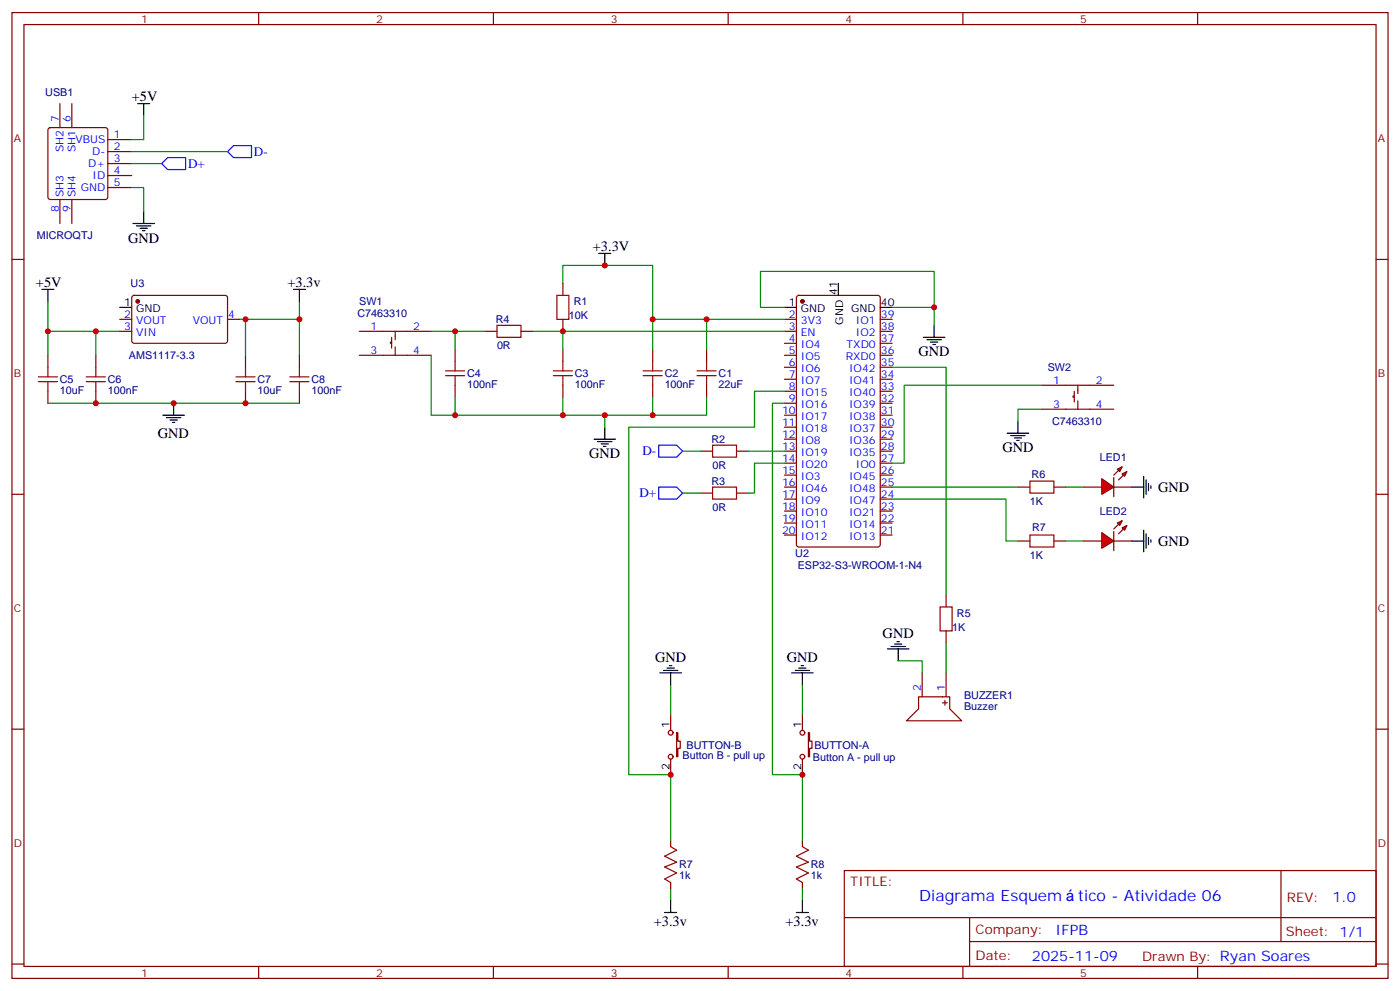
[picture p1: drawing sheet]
<svg xmlns="http://www.w3.org/2000/svg" width="412mm" height="292mm" viewBox="0 0 412 292" stroke-linecap="round" stroke-linejoin="round" font-family="sans-serif">
<g fill="none" stroke="#870000" stroke-width=".35">
<path d="M3.5 3.7h405.4v284.3h-405.4zM7.1 7.2h398.2v277.3h-398.2zM76.2 3.7v3.5M145.3 3.7v3.5M214.5 3.7v3.5M283.6 3.7v3.5M352.8 3.7v3.5M14.3 37.8l.5-.2h16.2l.5 .2 .2 .5v19.7l-.2 .5-.5 .2h-16.2l-.5-.2-.2-.5v-19.7zM17.6 30.5v7.1M21.2 30.5v7.1M17.6 58.7v7.1M21.2 58.7v7.1"/>
<path d="M31.7 41.1h7.1M31.7 44.6h7.1M31.7 48.2h7.1M31.7 51.7h7.1M31.7 55.2h7.1M3.5 76.4h3.6M405.3 76.4h3.6M35.3 94h3.5M35.3 97.5h3.5M39 87.2l.5-.2h27.1l.4 .7v12.9l-.7 .5-27.1-.1-.4-.6v-12.7zM67 94h3.6M105.8 97.5h21.2"/>
<path d="M115.4 99.3v3.2M116.4 97.5v2.5M142.9 97.5h3.5M153.5 97.5h3.5M165.8 83.4v3.6M165.8 94v3.5M231.1 94h3.5M231.1 97.5h3.5M234.8 87.2l.5-.2h23.3l.6 .4 .1 72.9-.5 .7h-23.5l-.6-.4-.1-72.9zM259.3 94h3.5M259.3 97.5h3.5M14.1 104.6v3.5"/>
<path d="M14.1 115.2v3.5M28.2 104.6v3.5M28.2 115.2v3.5M72.3 104.6v3.5M72.3 115.2v3.5M88.2 104.6v3.5M88.2 115.2v3.5M105.8 104.6h21.2M115.4 100.7h-.4v.4h.4M116.4 102.1v2.5M134.1 102.8v3.6M134.1 113.4v3.5"/>
<path d="M165.8 102.8v3.6M165.8 113.4v3.5M192.3 102.8v3.6M192.3 113.4v3.5M208.1 102.8v3.6M208.1 113.4v3.5M231.1 101.1h3.5M231.1 104.6h3.5M231.1 108.1h3.5M231.1 111.7h3.5M231.1 115.2h3.5M231.1 118.7h3.5"/>
<path d="M259.3 101.1h3.5M259.3 104.6h3.5M259.3 108.1h3.5M259.3 111.7h3.5M259.3 115.2h3.5M259.3 118.7h3.5M306.9 113.4h21.2M316.4 116.6h-.3v.3h.3M316.4 115.2v3.2M317.5 113.4v2.5M317.5 118v2.5M206.4 132.8h3.5"/>
<path d="M217 132.8h3.5M231.1 122.2h3.5M231.1 125.8h3.5M231.1 129.3h3.5M231.1 132.8h3.5M231.1 136.3h3.5M231.1 139.9h3.5M259.3 122.2h3.5M259.3 125.8h3.5M259.3 129.3h3.5M259.3 132.8h3.5M259.3 136.3h3.5"/>
<path d="M259.3 139.9h3.5M306.9 120.5h21.2M3.5 145.5h3.6M206.4 145.2h3.5M217 145.2h3.5M231.1 143.4h3.5M231.1 146.9h3.5M231.1 150.5h3.5M231.1 154h3.5M231.1 157.5h3.5M259.3 143.4h3.5M259.3 146.9h3.5"/>
<path d="M259.3 150.5h3.5M259.3 154h3.5M259.3 157.5h3.5M405.3 145.5h3.6M278.7 175.2v3.5M271.6 198.1v7M278.7 185.7v3.6M278.7 198.1v7M3.5 214.7h3.6M197.6 210.4v4.6M199.3 215.7h.4v2.5h.7v2.1h-.7v2.5h-.4zM236.4 210.4v4.6"/>
<path d="M238.1 215.7h.4v2.5h.7v2.1h-.7v2.5h-.4zM270.6 205.1h9.2v3.6l3.5 3.5h-16.2l3.5-3.5zM277.6 206.9h1.4M278.3 206.2v1.4M405.3 214.7h3.6M197.6 223.5v4.6M236.4 223.5v4.6M197.6 247.5v1.7M197.6 259.8v1.8M236.4 247.5v1.7M236.4 259.8v1.8M248.7 256.3h156.6v28.2h-156.6z"/>
<path d="M377.3 256.3v20.9M248.7 270.1h156.5M285.6 277.2h119.6M285.6 270.1v14.2M3.5 283.8h3.6M76.2 284.5v3.5M145.3 284.5v3.5M214.5 284.5v3.5M283.6 284.5v3.5M352.8 284.5v3.5M405.3 283.8h3.6"/>
<circle cx="197.6" cy="215.7" r=".71"/>
<circle cx="236.4" cy="215.7" r=".71"/>
<circle cx="197.6" cy="222.8" r=".71"/>
<circle cx="236.4" cy="222.8" r=".71"/>
</g>
<g fill="none" stroke="#008700" stroke-width=".35">
<path d="M42.3 34v7.1h-3.5M38.8 55.2h3.5v7.1M38.8 44.6h28.2M38.8 48.2h8.8M14.1 88.7v8.8h21.2M14.1 97.5v7.1M28.2 97.5v7.1M72.3 94v10.6M88.2 88.7v5.3h-17.6M88.2 94v10.6M127 97.5h15.9M134.1 97.5v5.3"/>
<path d="M157 97.5h74.1M165.8 83.4v-5.3h26.5v15.9M165.8 97.5v5.3M208.1 94h-15.8v8.8M231.1 90.5h-7.1v-10.6h51.2v10.6h-12.4M231.1 94h-23v8.8M275.2 90.5v5.3M14.1 118.7h74.1M127 104.6v17.6h7.1M134.1 116.9v5.3h31.7M165.8 116.9v5.3h12.4M192.3 116.9v5.3h15.8v-5.3"/>
<path d="M231.1 118.7h-3.6v109.4h8.9v19.4M231.1 115.2h-8.9v10.6h-37v102.3h12.4v19.4M262.8 108.1h15.9v67.1M306.9 113.4h-40.6v22.9h-3.5M192.3 122.2h-14.1v3.6M201.1 132.8h5.3M220.5 132.8h10.6M231.1 136.3h-8.9v8.9h-1.7M306.9 120.5h-7v3.5M264.6 194.6h7v3.5M278.7 189.3v8.8M197.6 201.6v8.8"/>
<path d="M236.4 201.6v8.8M197.6 261.6v3.5M236.4 261.6v3.5"/>
</g>
<g fill="none" stroke="#000" stroke-width=".35">
<path d="M40.6 30.5h3.5M42.3 30.5v3.5M39.2 65.8h6.3M40.2 66.5h4.2M41.3 67.2h2.1M42 67.9h.7M42.3 62.3v3.5M176.4 74.6h3.5M178.2 74.6v3.5M12.3 85.2h3.6M14.1 85.2v3.5M35.3 90.5h3.5"/>
<path d="M86.4 85.2h3.6M88.2 85.2v3.5M231.1 90.5h3.5M246.9 83.4v3.6M259.3 90.5h3.5M272 99.3h6.3M275.2 95.8v3.5M51.2 118.7v3.5M273 100h4.3M274.1 100.7h2.1M274.8 101.4h.7M48 122.2h6.3"/>
<path d="M49 122.9h4.3M50.1 123.6h2.1M50.8 124.4h.7M175 129.3h6.3M176 130h4.3M177.1 130.7h2.1M177.8 131.4h.7M178.2 125.8v3.5M296.7 127.5h6.3M297.7 128.2h4.3M298.8 128.9h2.1M299.5 129.6h.7"/>
<path d="M299.9 124v3.5M194.4 198.1h6.3M195.4 197.4h4.3M196.5 196.7h2.1M197.2 196h.7M197.6 198.1v3.5M233.2 198.1h6.3M234.2 197.4h4.3M235.3 196.7h2.1M236 196h.7M236.4 198.1v3.5M261.4 191h6.4"/>
<path d="M262.5 190.3h4.2M263.5 189.6h2.1M264.2 188.9h.7M264.6 191v3.6M195.8 268.6h3.5M197.6 265.1v3.5M234.6 268.6h3.5M236.4 265.1v3.5"/>
</g>
<g fill="none" stroke="#a10000" stroke-width=".35">
<path d="M146.4 95.8h7.1v3.5h-7.1zM164 87h3.6v7h-3.6zM11.3 112.4h5.6M11.3 110.9h5.6M14.1 108.1v2.8M14.1 112.4v2.8M25.4 112.4h5.6M25.4 110.9h5.6M28.2 108.1v2.8M28.2 112.4v2.8M69.5 112.4h5.6M69.5 110.9h5.6"/>
<path d="M72.3 108.1v2.8M72.3 112.4v2.8M85.4 112.4h5.6M85.4 110.9h5.6M88.2 108.1v2.8M88.2 112.4v2.8M131.2 110.6h5.7M131.2 109.2h5.7M134.1 106.4v2.8M134.1 110.6v2.8M163 110.6h5.6M163 109.2h5.6"/>
<path d="M165.8 106.4v2.8M165.8 110.6v2.8M189.4 110.6h5.7M189.4 109.2h5.7M192.3 106.4v2.8M192.3 110.6v2.8M205.3 110.6h5.7M205.3 109.2h5.7M208.1 106.4v2.8M208.1 110.6v2.8M209.9 131.1h7.1v3.5h-7.1zM209.9 143.4h7.1v3.5h-7.1z"/>
<path d="M276.9 178.7h3.6v7h-3.6zM197.6 249.2l1.7 1.1-3.5 1.8 3.5 1.7-3.5 1.4 3.5 1.8-3.5 1.8 1.8 1M236.4 249.2l1.7 1.1-3.5 1.8 3.5 1.7-3.5 1.4 3.5 1.8-3.5 1.8 1.8 1"/>
</g>
<g fill="#870000" stroke="#870000" stroke-width=".35">
<circle cx="40.6" cy="88.7" r=".53"/>
<circle cx="236.4" cy="88.7" r=".53"/>
</g>
<path d="M47.6 48.2l1.8-1.8h5.3v3.5h-5.3zM67 44.6l1.8-1.7h5.3v3.5h-5.3zM194 131.1h5.3l1.8 1.7-1.8 1.8h-5.3zM194 143.4h5.3l1.8 1.8-1.8 1.7h-5.3z" fill="none" stroke="#00f" stroke-width=".35"/>
<g fill="#f00" stroke="#870000" stroke-width=".35">
<path d="M324.6 156.8l3.5 2.5-3.5 2.1z"/>
<path d="M328.1 156.5v5.6z"/>
</g>
<g fill="#870000" stroke="#870000" stroke-width=".35">
<path d="M329.5 154.3l-1.4 1.5z"/>
<path d="M329.5 157.2l1.4-1.4z"/>
</g>
<g fill="#f00" stroke="#870000" stroke-width=".35">
<path d="M329.1 154l1.5-.7-.8 1.4z"/>
<path d="M330.6 155.4l1.4-.7-.7 1.4z"/>
</g>
<path d="M319.3 159.3h5.3M328.1 159.3h5.3" fill="none" stroke="#870000" stroke-width=".35"/>
<g fill="#f00" stroke="#870000" stroke-width=".35">
<path d="M324.6 140.9l3.5 2.5-3.5 2.1z"/>
<path d="M328.1 140.6v5.6z"/>
</g>
<g fill="#870000" stroke="#870000" stroke-width=".35">
<path d="M329.5 138.5l-1.4 1.4z"/>
<path d="M329.5 141.3l1.4-1.4z"/>
</g>
<g fill="#f00" stroke="#870000" stroke-width=".35">
<path d="M329.1 138.1l1.5-.7-.8 1.4z"/>
<path d="M330.6 139.5l1.4-.7-.7 1.4z"/>
</g>
<path d="M299.9 143.4h3.5M299.9 159.3h3.5M310.4 143.4h3.6M310.4 159.3h3.6M319.3 143.4h5.3M328.1 143.4h5.3" fill="none" stroke="#870000" stroke-width=".35"/>
<path d="M201.1 145.2h5.3M262.8 146.9h33.5v12.4h3.6M262.8 143.4h37.1M314 159.3h5.3M314 143.4h5.3" fill="none" stroke="#008700" stroke-width=".35"/>
<path d="M333.4 159.3h3.5M333.4 143.4h3.5M336.9 140.2v6.4M336.9 156.1v6.4M337.6 141.3v4.2M337.6 157.2v4.2M338.3 142.3v2.2M338.3 158.2v2.1M339 143.1v.7M339 158.9v.7" fill="none" stroke="#000" stroke-width=".35"/>
<path d="M303.4 141.6h7v3.6h-7zM303.4 157.5h7v3.5h-7z" fill="none" stroke="#a10000" stroke-width=".35"/>
<g fill="#c00">
<circle cx="51.2" cy="118.7" r=".88"/>
<circle cx="88.2" cy="94" r=".88"/>
<circle cx="14.1" cy="97.5" r=".88"/>
<circle cx="72.3" cy="118.7" r=".88"/>
<circle cx="28.2" cy="118.7" r=".88"/>
<circle cx="275.2" cy="90.5" r=".88"/>
<circle cx="208.1" cy="94" r=".88"/>
<circle cx="192.3" cy="122.2" r=".88"/>
<circle cx="192.3" cy="94" r=".88"/>
<circle cx="178.2" cy="78.1" r=".88"/>
<circle cx="165.8" cy="97.5" r=".88"/>
<circle cx="178.2" cy="122.2" r=".88"/>
<circle cx="134.1" cy="97.5" r=".88"/>
<circle cx="165.8" cy="122.2" r=".88"/>
<circle cx="134.1" cy="122.2" r=".88"/>
<circle cx="72.3" cy="94" r=".88"/>
<circle cx="28.2" cy="97.5" r=".88"/>
<circle cx="236.4" cy="228.1" r=".88"/>
<circle cx="197.6" cy="228.1" r=".88"/>
</g>
<g font-size="4.6" fill="#00f">
<text x="270.8" y="265.3">Diagrama Esquem</text>
<text x="317.5" y="265.3">tico - Atividade 06</text>
</g>
<g font-size="4.2">
<text x="38.8" y="29.8">+5V</text>
<text x="37.7" y="71.4">GND</text>
<text x="174.6" y="73.9">+3.3V</text>
<text x="10.6" y="84.5">+5V</text>
<text x="84.7" y="84.5">+3.3v</text>
<text x="270.6" y="105">GND</text>
<text x="46.5" y="128.9">GND</text>
<text x="173.6" y="134.9">GND</text>
<text x="295.3" y="133.2">GND</text>
<text x="341.1" y="144.8">GND</text>
<text x="341.1" y="160.7">GND</text>
<text x="260" y="187.7">GND</text>
<text x="193" y="194.8">GND</text>
<text x="231.8" y="194.8">GND</text>
<text x="192.6" y="272.6">+3.3v</text>
<text x="231.4" y="272.6">+3.3v</text>
</g>
<g font-size="4.2" fill="#00f">
<text x="392.5" y="265.6">1.0</text>
<text x="310.9" y="275.1">IFPB</text>
<text x="304" y="282.9">2025-11-09</text>
</g>
<g font-size="3.9" fill="#00f">
<text x="74.8" y="45.8">D-</text>
<text x="55.4" y="49.4">D+</text>
<text x="189.2" y="134.1">D-</text>
<text x="188.4" y="146.3">D+</text>
</g>
<g font-size="3.9" fill="#800">
<text x="250.5" y="260.9">TITLE:</text>
<text x="379.1" y="265.6">REV:</text>
<text x="287.4" y="275.1">Company:</text>
<text x="378.7" y="275.7">Sheet: 1/1</text>
<text x="287.4" y="282.8">Date:</text>
<text x="336.4" y="282.8">Drawn By: Ryan Soares</text>
</g>
<g font-size="3.2" fill="#800">
<text x="41.6" y="6.7">1</text>
<text x="110.8" y="6.7">2</text>
<text x="179.9" y="6.7">3</text>
<text x="249.1" y="6.7">4</text>
<text x="318.2" y="6.7">5</text>
<text x="4.1" y="41.8">A</text>
<text x="405.9" y="41.8">A</text>
<text x="4.1" y="110.9">B</text>
<text x="405.9" y="110.9">B</text>
<text x="4.1" y="180.1">C</text>
<text x="405.9" y="180.1">C</text>
<text x="4.1" y="249.2">D</text>
<text x="405.9" y="249.2">D</text>
<text x="41.6" y="287.5">1</text>
<text x="110.8" y="287.5">2</text>
<text x="179.9" y="287.5">3</text>
<text x="249.1" y="287.5">4</text>
<text x="318.2" y="287.5">5</text>
</g>
<g font-size="3.2" fill="#000080">
<text x="13.3" y="28.1">USB1</text>
<text x="10.8" y="70.5">MICROQTJ</text>
<text x="38.5" y="84.5">U3</text>
<text x="105.8" y="89.9">SW1</text>
<text x="169" y="89.8">R1</text>
<text x="105.3" y="93.4">C7463310</text>
<text x="146.1" y="95.2">R4</text>
<text x="167.6" y="94">10K</text>
<text x="38" y="105.7">AMS1117-3.3</text>
<text x="146.4" y="102.8">0R</text>
<text x="17.6" y="112.8">C5</text>
<text x="31.7" y="112.8">C6</text>
<text x="75.8" y="112.8">C7</text>
<text x="91.7" y="112.8">C8</text>
<text x="137.6" y="111">C4</text>
<text x="169.3" y="111">C3</text>
<text x="195.8" y="111">C2</text>
<text x="211.7" y="111">C1</text>
<text x="308.6" y="109.2">SW2</text>
<text x="17.6" y="116">10uF</text>
<text x="31.7" y="116">100nF</text>
<text x="75.8" y="116">10uF</text>
<text x="91.7" y="116">100nF</text>
<text x="137.6" y="114.3">100nF</text>
<text x="169.3" y="114.3">100nF</text>
<text x="195.8" y="114.3">100nF</text>
<text x="211.7" y="114.3">22uF</text>
<text x="309.9" y="125.1">C7463310</text>
<text x="209.6" y="130.5">R2</text>
<text x="324" y="135.7">LED1</text>
<text x="209.6" y="142.8">R3</text>
<text x="209.9" y="138.1">0R</text>
<text x="303.9" y="140.6">R6</text>
<text x="303.4" y="148.7">1K</text>
<text x="209.9" y="150.5">0R</text>
<text x="324" y="151.6">LED2</text>
<text x="304" y="156.5">R7</text>
<text x="234.3" y="164">U2</text>
<text x="235" y="167.5">ESP32-S3-WROOM-1-N4</text>
<text x="303.4" y="164.6">1K</text>
<text x="280.5" y="185.7">1K</text>
<text x="281.9" y="181.6">R5</text>
<text x="284" y="209">Buzzer</text>
<text x="284" y="205.8">BUZZER1</text>
<text x="202.3" y="220.4">BUTTON-B</text>
<text x="239.9" y="220.5">BUTTON-A</text>
<text x="201.1" y="223.6">Button B - pull up</text>
<text x="239.5" y="223.9">Button A - pull up</text>
<text x="200" y="255.7">R7</text>
<text x="238.8" y="255.7">R8</text>
<text x="200" y="258.9">1k</text>
<text x="238.8" y="258.9">1k</text>
</g>
<g font-size="3.2" fill="#00f">
<text x="17.3" y="35.8" transform="rotate(-90 17.3 35.8)">7</text>
<text x="20.8" y="35.8" transform="rotate(-90 20.8 35.8)">6</text>
<text x="33.5" y="40.7">1</text>
<text x="18.7" y="44.8" transform="rotate(-90 18.7 44.8)">SH2</text>
<text x="22.2" y="42.2">VBUS</text>
<text x="22.2" y="44.8" transform="rotate(-90 22.2 44.8)">SH1</text>
<text x="27.2" y="45.7">D-</text>
<text x="33.5" y="44.3">2</text>
<text x="33.5" y="47.8">3</text>
<text x="26" y="49.2">D+</text>
<text x="27.3" y="52.7">ID</text>
<text x="33.5" y="51.3">4</text>
<text x="18.7" y="58" transform="rotate(-90 18.7 58)">SH3</text>
<text x="22.2" y="58" transform="rotate(-90 22.2 58)">SH4</text>
<text x="23.8" y="56.3">GND</text>
<text x="33.5" y="54.9">5</text>
<text x="17.3" y="62.5" transform="rotate(-90 17.3 62.5)">8</text>
<text x="20.8" y="62.5" transform="rotate(-90 20.8 62.5)">9</text>
<text x="36.6" y="93.7">2</text>
<text x="40.1" y="95.4">VOUT</text>
<text x="56.8" y="95.4">VOUT</text>
<text x="67.2" y="93.7">4</text>
<text x="232.4" y="93.7">2</text>
<text x="235.9" y="95.4">3V3</text>
<text x="252.1" y="95.4">IO1</text>
<text x="259.5" y="93.7">39</text>
<text x="36.6" y="97.2">3</text>
<text x="40.1" y="99">VIN</text>
<text x="109.1" y="97.2">1</text>
<text x="121.7" y="97.2">2</text>
<text x="232.4" y="97.2">3</text>
<text x="232.4" y="100.7">4</text>
<text x="235.9" y="99">EN</text>
<text x="252.1" y="99">IO2</text>
<text x="259.5" y="100.7">37</text>
<text x="259.5" y="97.2">38</text>
<text x="109.1" y="104.2">3</text>
<text x="121.7" y="104.2">4</text>
<text x="232.4" y="104.2">5</text>
<text x="232.4" y="107.8">6</text>
<text x="235.9" y="102.5">IO4</text>
<text x="235.9" y="106">IO5</text>
<text x="249.1" y="106">RXD0</text>
<text x="249.4" y="102.5">TXD0</text>
<text x="259.5" y="107.8">35</text>
<text x="259.5" y="104.2">36</text>
<text x="232.4" y="111.3">7</text>
<text x="235.9" y="109.5">IO6</text>
<text x="235.9" y="113.1">IO7</text>
<text x="250.1" y="113.1">IO41</text>
<text x="250.1" y="109.5">IO42</text>
<text x="259.5" y="111.3">34</text>
<text x="310.2" y="113.1">1</text>
<text x="322.8" y="113.1">2</text>
<text x="232.4" y="114.8">8</text>
<text x="232.4" y="118.4">9</text>
<text x="235.9" y="116.6">IO15</text>
<text x="250.1" y="116.6">IO40</text>
<text x="259.5" y="118.4">32</text>
<text x="259.5" y="114.8">33</text>
<text x="230.4" y="121.9">10</text>
<text x="230.4" y="125.4">11</text>
<text x="235.9" y="120.1">IO16</text>
<text x="235.9" y="123.6">IO17</text>
<text x="250.1" y="123.6">IO38</text>
<text x="250.1" y="120.1">IO39</text>
<text x="259.5" y="125.4">30</text>
<text x="259.5" y="121.9">31</text>
<text x="310.2" y="120.1">3</text>
<text x="322.8" y="120.1">4</text>
<text x="230.4" y="128.9">12</text>
<text x="235.9" y="127.2">IO18</text>
<text x="235.9" y="130.7">IO8</text>
<text x="250.1" y="130.7">IO36</text>
<text x="250.1" y="127.2">IO37</text>
<text x="259.5" y="128.9">29</text>
<text x="230.4" y="132.5">13</text>
<text x="230.4" y="136">14</text>
<text x="235.9" y="134.2">IO19</text>
<text x="235.9" y="137.8">IO20</text>
<text x="250.1" y="134.2">IO35</text>
<text x="252.1" y="137.8">IO0</text>
<text x="259.5" y="136">27</text>
<text x="259.5" y="132.5">28</text>
<text x="230.4" y="139.5">15</text>
<text x="230.4" y="143.1">16</text>
<text x="235.9" y="141.3">IO3</text>
<text x="250.1" y="141.3">IO45</text>
<text x="259.5" y="143.1">25</text>
<text x="259.5" y="139.5">26</text>
<text x="230.4" y="146.6">17</text>
<text x="235.9" y="144.8">IO46</text>
<text x="235.9" y="148.3">IO9</text>
<text x="250.1" y="148.3">IO47</text>
<text x="250.1" y="144.8">IO48</text>
<text x="259.5" y="146.6">24</text>
<text x="230.4" y="150.1">18</text>
<text x="230.4" y="153.6">19</text>
<text x="235.9" y="151.9">IO10</text>
<text x="235.9" y="155.4">IO11</text>
<text x="250.1" y="155.4">IO14</text>
<text x="250.1" y="151.9">IO21</text>
<text x="259.5" y="153.6">22</text>
<text x="259.5" y="150.1">23</text>
<text x="230.4" y="157.2">20</text>
<text x="235.9" y="158.9">IO12</text>
<text x="250.1" y="158.9">IO13</text>
<text x="259.5" y="157.2">21</text>
<text x="271.3" y="203.4" transform="rotate(-90 271.3 203.4)">2</text>
<text x="278.3" y="203.4" transform="rotate(-90 278.3 203.4)">1</text>
</g>
<g font-size="3.2">
<text x="246.6" y="86.8" transform="rotate(-90 246.6 86.8)">41</text>
<text x="36.6" y="90.1">1</text>
<text x="40.1" y="91.9">GND</text>
<text x="232.4" y="90.1">1</text>
<text x="235.9" y="91.9">GND</text>
<text x="248.4" y="95.5" transform="rotate(-90 248.4 95.5)">GND</text>
<text x="250.7" y="91.9">GND</text>
<text x="259.5" y="90.1">40</text>
<text x="197.2" y="214.3" transform="rotate(-90 197.2 214.3)">1</text>
<text x="236" y="214.3" transform="rotate(-90 236 214.3)">1</text>
<text x="197.2" y="226.6" transform="rotate(-90 197.2 226.6)">2</text>
<text x="236" y="226.6" transform="rotate(-90 236 226.6)">2</text>
</g>
</svg>
